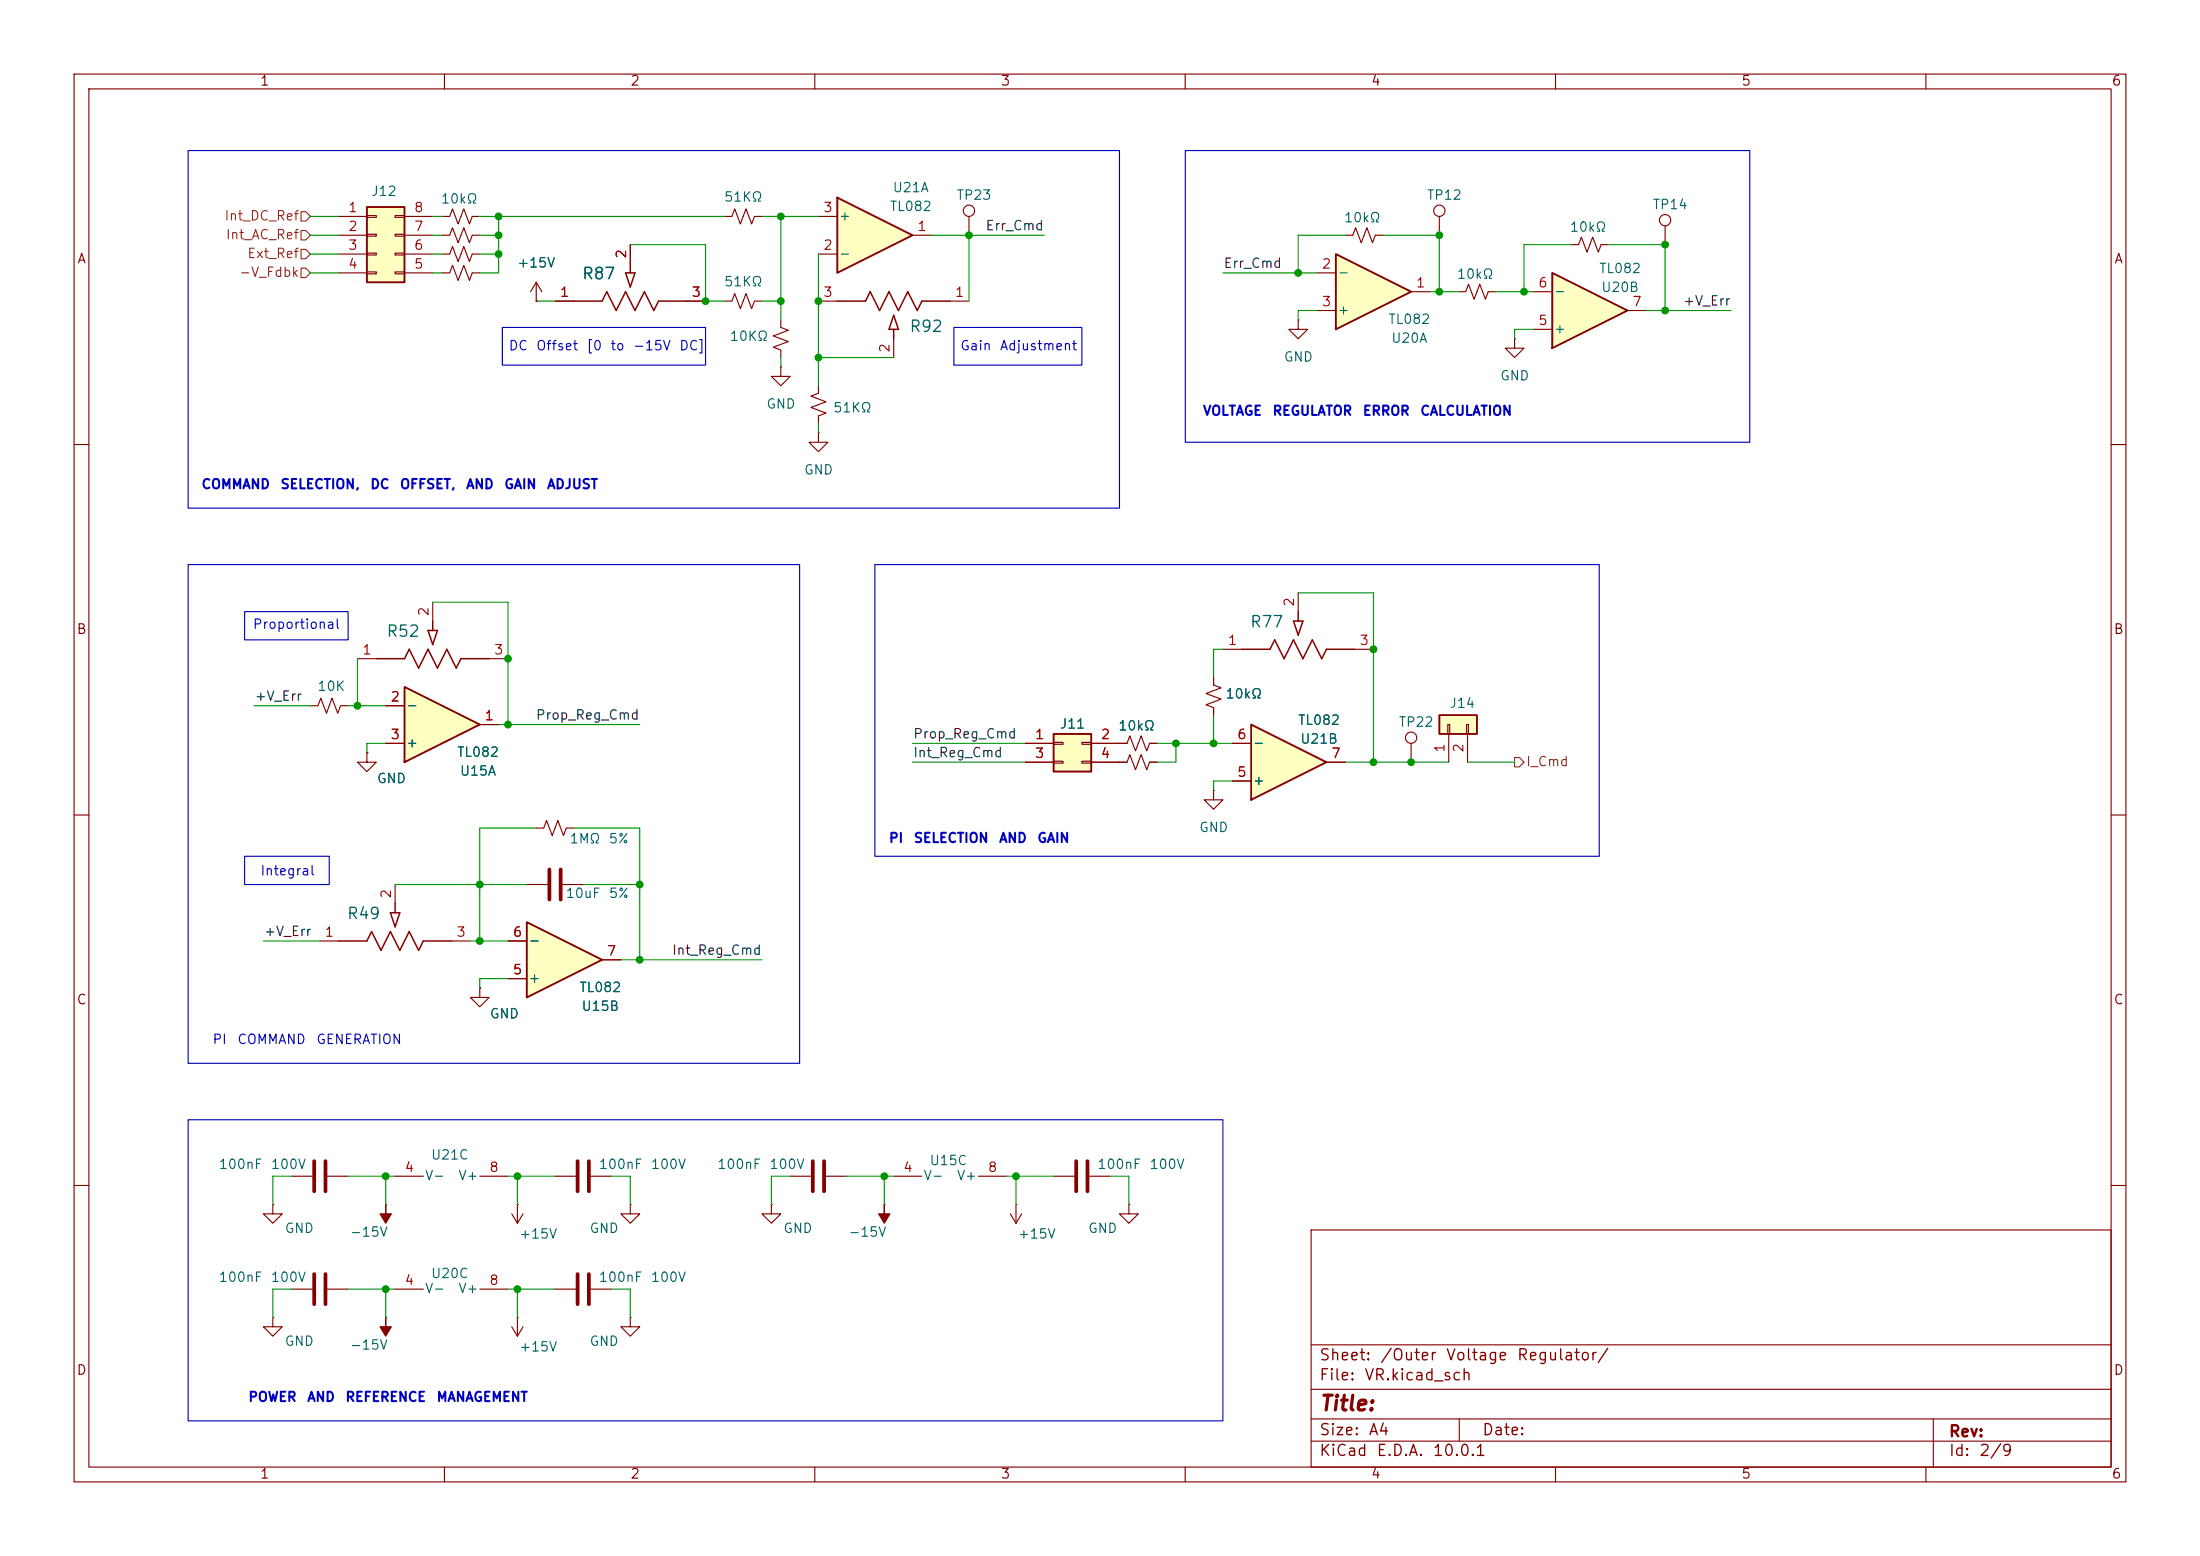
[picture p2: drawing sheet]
<svg xmlns="http://www.w3.org/2000/svg" width="297mm" height="210mm" viewBox="0 0 297 210" stroke-linecap="round" stroke-linejoin="round" font-family="sans-serif">
<g fill="none" stroke="#840000" stroke-width=".15">
<path d="M10 10h277v190h-277zM12 12h273v186h-273zM60 10v2M110 10v2M160 10v2M210 10v2M260 10v2M72.4 38.1l-.8 1.3M72.4 38.1l.8 1.3M72.4 38.1v2.5M181.6 31.8h1l.4-1.1 .8 2.1 .7-2.1 .8 2.1 .4-1h1M196.8 39.4h1.1l.3-1 .8 2 .8-2 .7 2 .4-1h1"/>
<path d="M72.4 40.6h.1M204.5 45.7v1.3h1.2l-1.2 1.3-1.3-1.3h1.3M204.5 45.7h.1M10 60h2M285 60h2M10 110h2M285 110h2M53.3 158.8h3.8M64.8 158.8h3.8M120.6 158.8h3.9M132.1 158.8h3.8M142.2 158.8h2.8"/>
<path d="M147.1 158.8h2.8M10 160h2M177 166h108v32h-108zM285 160h2M60 198v2M110 198v2M160 198v2M177 194.5h108M177 191.5h108M177 187.5h108M177 181.5h108M197 191.5v3"/>
<path d="M210 198v2M260 198v2M261 191.5v6.5"/>
</g>
<path d="M145.3 156.7v4.1M146.8 156.7v4.1" fill="none" stroke="#840000" stroke-width=".51"/>
<path d="M71.1 124.5l10.2 5-10.2 5.1z" fill="#ffffc2"/>
<path d="M71.1 124.5l10.2 5-10.2 5.1z" fill="none" stroke="#840000" stroke-width=".25"/>
<g fill="none" stroke="#840000" stroke-width=".15">
<path d="M59.7 29.2h1l.4-1 .7 2 .8-2 .8 2 .4-1h1M41.9 95.3h1l.4-1.1 .8 2.1 .7-2.1 .8 2.1 .4-1h1M48.3 88.9h2.5M58.4 81.3v2.5M66 88.9h2.6M49.5 101.6v1.3h1.3l-1.3 1.2-1.2-1.2h1.2M49.5 101.6h.1M71.1 119.4h2.8M72.4 111.8h1l.4-1.1 .7 2.1 .8-2.1 .8 2.1 .4-1h1M75.9 119.4h2.8M68.6 132.1h2.5M68.6 127h2.5"/>
<path d="M81.3 129.5h2.5M85.1 177.8v1.3h-1.3l1.3 1.2 1.3-1.2h-1.3M85.1 177.8h.1"/>
</g>
<path d="M74.2 117.3v4.1M75.7 117.3v4.1" fill="none" stroke="#840000" stroke-width=".51"/>
<path d="M50.8 88.9h3.8l.6-1.3 1.3 2.6 1.3-2.6 1.3 2.6 1.2-2.6 1.3 2.6 .6-1.3h3.8M57.8 85.1h1.3l-.7 1.9zM58.4 83.8v1.3" fill="none" stroke="#840000" stroke-width=".2"/>
<path d="M49.5 27.9h5.1v10.2h-5.1z" fill="#ffffc2"/>
<path d="M49.5 27.9h5.1v10.2h-5.1z" fill="none" stroke="#840000" stroke-width=".25"/>
<g fill="none" stroke="#840000" stroke-width=".15">
<path d="M45.7 29.2h3.8M45.7 31.8h3.8M45.7 34.3h3.8M45.7 36.8h3.8M49.5 29.1h1.3v.2h-1.3zM49.5 31.6h1.3v.3h-1.3zM49.5 34.2h1.3v.2h-1.3zM49.5 36.7h1.3v.3h-1.3zM53.3 29.1h1.3v.2h-1.3zM53.3 31.6h1.3v.3h-1.3zM53.3 34.2h1.3v.2h-1.3zM53.3 36.7h1.3v.3h-1.3z"/>
<path d="M54.6 29.2h3.8M54.6 31.8h3.8M54.6 34.3h3.8M54.6 36.8h3.8M59.7 36.8h1l.4-1 .7 2 .8-2 .8 2 .4-1h1M59.7 34.3h1l.4-1 .7 2 .8-2 .8 2 .4-1h1M59.7 31.8h1l.4-1.1 .7 2.1 .8-2.1 .8 2.1 .4-1h1"/>
</g>
<path d="M54.6 92.7l10.2 5.1-10.2 5.1z" fill="#ffffc2"/>
<path d="M54.6 92.7l10.2 5.1-10.2 5.1z" fill="none" stroke="#840000" stroke-width=".25"/>
<path d="M97.8 40.6h1l.4-1 .7 2.1 .8-2.1 .8 2.1 .4-1.1h1M105.4 43.2v1l1 .4-2 .7 2 .8-2 .8 1 .3v1.1M52.1 95.3h2.5M64.8 97.8h2.5M52.1 100.3h2.5M64.8 133.4v1.2h1.2l-1.2 1.3-1.3-1.3h1.3M64.8 133.4h.1M69.1 179.1l.7 1.2M69.8 177.8h.1M69.8 177.8v2.5M70.6 179.1l-.8 1.2" fill="none" stroke="#840000" stroke-width=".15"/>
<path d="M113 26.7l10.2 5.1-10.2 5z" fill="#ffffc2"/>
<path d="M113 26.7l10.2 5.1-10.2 5z" fill="none" stroke="#840000" stroke-width=".25"/>
<g fill="none" stroke="#840000" stroke-width=".15">
<path d="M85.1 33v2.6M110.5 34.3h2.5M110.5 29.2h2.5M123.2 31.8h2.5M194.3 29.2v2.6M74.9 40.6h2.6M92.7 40.6h2.5M110.5 40.6h2.5M120.6 45.7v2.6M128.3 40.6h2.5M175.3 43.2v1.3h1.2l-1.2 1.2-1.3-1.2h1.3M175.3 43.2h.1"/>
<path d="M53.3 119.4v2.5M43.2 127h2.5M61 127h2.5M39.4 158.8h2.8M44.2 158.8h2.8M106.7 158.8h2.8M111.5 158.8h2.8M39.4 174h2.8M44.2 174h2.8M136.4 163.8l.8 1.3M137.2 162.6h.1M137.2 162.6v2.5"/>
<path d="M137.9 163.8l-.7 1.3M152.4 162.6v1.2h-1.3l1.3 1.3 1.3-1.3h-1.3M152.4 162.6h.1"/>
<circle cx="194.3" cy="28.4" r=".76"/>
</g>
<path d="M84.5 36.8h1.2l-.6 1.9zM85.1 35.6v1.2M77.5 40.6h3.8l.6-1.2 1.3 2.5 1.3-2.5 1.2 2.5 1.3-2.5 1.3 2.5 .6-1.3h3.8M113 40.6h3.8l.7-1.2 1.2 2.5 1.3-2.5 1.3 2.5 1.3-2.5 1.2 2.5 .7-1.3h3.8M120.6 42.5l.7 2h-1.3zM120.6 44.5v1.2M45.7 127h3.8l.7-1.3 1.2 2.6 1.3-2.6 1.3 2.6 1.2-2.6 1.3 2.6 .6-1.3h3.9M52.7 123.2h1.3l-.7 1.9zM53.3 121.9v1.3" fill="none" stroke="#840000" stroke-width=".2"/>
<path d="M42.4 156.7v4.1M43.9 156.7v4.1M109.7 156.7v4.1M111.3 156.7v4.1M42.4 172v4M43.9 172v4" fill="none" stroke="#840000" stroke-width=".51"/>
<path d="M180.3 34.3l10.2 5.1-10.2 5.1z" fill="#ffffc2"/>
<path d="M180.3 34.3l10.2 5.1-10.2 5.1z" fill="none" stroke="#840000" stroke-width=".25"/>
<path d="M177.8 36.8h2.5M190.5 39.4h2.5M105.4 49.5v1.3h1.3l-1.3 1.3-1.3-1.3h1.3M105.4 49.5h.1M110.5 52.1v1l-1 .4 2 .7-2 .8 2 .8-1 .3v1.1M110.5 58.4v1.3h1.3l-1.3 1.3-1.3-1.3h1.3M110.5 58.4h.1M177.8 41.9h2.5M36.8 177.8v1.3h1.3l-1.3 1.2-1.2-1.2h1.2M36.8 177.8h.1" fill="none" stroke="#840000" stroke-width=".15"/>
<path d="M209.5 36.8l10.2 5.1-10.2 5.1z" fill="#ffffc2"/>
<path d="M209.5 36.8l10.2 5.1-10.2 5.1z" fill="none" stroke="#840000" stroke-width=".25"/>
<g fill="none" stroke="#840000" stroke-width=".15">
<path d="M97.8 29.2h1l.4-1 .7 2 .8-2 .8 2 .4-1h1M207 39.4h2.5M212.1 33h1l.4-1 .7 2 .8-2 .8 2 .4-1h1M224.8 30.5v2.5M207 44.5h2.5M219.7 41.9h2.5M74.9 158.8h2.8M79.8 158.8h2.7M36.8 162.6v1.2h1.3l-1.3 1.3-1.2-1.3h1.2M36.8 162.6h.1M52.1 177.8h.1M52.1 162.6h.1"/>
<path d="M53.3 174h3.8M64.8 174h3.8M69.1 163.8l.7 1.3M69.8 162.6h.1M69.8 162.6v2.5M70.6 163.8l-.8 1.3M74.9 174h2.8M79.8 174h2.7M85.1 162.6v1.2h-1.3l1.3 1.3 1.3-1.3h-1.3M85.1 162.6h.1M104.1 162.6v1.2h1.3l-1.3 1.3-1.2-1.3h1.2M104.1 162.6h.1"/>
<path d="M119.4 162.6h.1"/>
<circle cx="224.8" cy="29.7" r=".76"/>
</g>
<g fill="#840000" stroke="#840000" stroke-width=".15">
<path d="M119.4 162.6v1.2h.7l-.7 1.3-.8-1.3h.8z"/>
<path d="M52.1 177.8v1.3h.7l-.7 1.2-.8-1.2h.8z"/>
<path d="M52.1 162.6v1.2h.7l-.7 1.3-.8-1.3h.8z"/>
</g>
<path d="M78 156.7v4.1M79.5 156.7v4.1M78 172v4M79.5 172v4" fill="none" stroke="#840000" stroke-width=".51"/>
<path d="M168.9 97.8l10.2 5.1-10.2 5.1z" fill="#ffffc2"/>
<path d="M168.9 97.8l10.2 5.1-10.2 5.1z" fill="none" stroke="#840000" stroke-width=".25"/>
<path d="M166.4 105.4h2.5M166.4 100.3h2.5M179.1 102.9h2.5" fill="none" stroke="#840000" stroke-width=".15"/>
<path d="M194.3 96.5h5.1v2.6h-5.1z" fill="#ffffc2"/>
<path d="M194.3 96.5h5.1v2.6h-5.1z" fill="none" stroke="#840000" stroke-width=".25"/>
<g fill="none" stroke="#840000" stroke-width=".15">
<path d="M163.8 91.4v1.1l1 .3-2 .8 2 .8-2 .7 1 .4v1M165.1 87.6h2.5M175.3 80v2.6M182.9 87.6h2.5M195.5 97.8h.2v1.3h-.2zM195.6 99.1v3.8M198 97.8h.2v1.3h-.2zM198.1 99.1v3.8M190.5 100.3v2.6"/>
<circle cx="190.5" cy="99.6" r=".76"/>
</g>
<path d="M167.6 87.6h3.8l.7-1.2 1.3 2.5 1.2-2.5 1.3 2.5 1.3-2.5 1.2 2.5 .7-1.3h3.8M174.6 83.8h1.3l-.6 1.9zM175.3 82.6v1.2" fill="none" stroke="#840000" stroke-width=".2"/>
<path d="M142.2 99.1h5.1v5h-5.1z" fill="#ffffc2"/>
<path d="M142.2 99.1h5.1v5h-5.1z" fill="none" stroke="#840000" stroke-width=".25"/>
<g fill="none" stroke="#840000" stroke-width=".15">
<path d="M85.1 33v2.6M130.8 29.2v2.6M72.4 40.6h.1M74.9 40.6h2.6M92.7 40.6h2.5M52.1 95.3h2.5M64.8 97.8h2.5M163.8 91.4v1.1M163.8 95.5v1M49.5 101.6h.1M52.1 100.3h2.5M138.4 100.3h3.8"/>
<path d="M138.4 102.9h3.8M142.2 100.2h1.3v.3h-1.3zM142.2 102.7h1.3v.3h-1.3zM146 100.2h1.3v.3h-1.3zM146 102.7h1.3v.3h-1.3zM147.3 102.9h4.8l.4-1 .8 2 .8-2 .7 2 .4-1h1M147.3 100.3h4.8l.4-1 .8 2 .8-2 .7 2 .4-1h1M163.8 106.7v1.3h1.3l-1.3 1.2-1.2-1.2h1.2M163.8 106.7h.1M166.4 100.3h2.5M166.4 105.4h2.5M179.1 102.9h2.5"/>
<path d="M64.8 133.4h.1M68.6 132.1h2.5M68.6 127h2.5M81.3 129.5h2.5"/>
<circle cx="130.8" cy="28.4" r=".76"/>
</g>
<path d="M40.6 36.2h.7l.6 .6-.6 .7h-.7zM40.6 33.7h.7l.6 .6-.6 .6h-.7zM40.6 28.6h.7l.6 .6-.6 .6h-.7zM40.6 31.1h.7l.6 .7-.6 .6h-.7zM204.5 102.2h.6l.6 .7-.6 .6h-.6z" fill="none" stroke="#725600" stroke-width=".15"/>
<g fill="none" stroke="#009600" stroke-width=".15">
<path d="M41.9 36.8h3.8M41.9 31.8h3.8M41.9 34.3h3.8M41.9 29.2h3.8M58.4 36.8h1.3M58.4 31.8h1.3M58.4 34.3h1.3M58.4 29.2h1.3M64.8 31.8h2.5M64.8 34.3h2.5M64.8 29.2h33M67.3 29.2v7.6h-2.5"/>
<path d="M85.1 33h10.1v7.6h2.6M102.9 29.2h7.6M105.4 29.2v14M110.5 34.3v17.8M125.7 31.8h15.3M130.8 31.8v8.8M165.1 36.8h12.7M181.6 31.8h-6.3v5M186.7 31.8h7.6v7.6M193 39.4h3.8M201.9 39.4h5.1M212.1 33h-6.4v6.4"/>
<path d="M217.2 33h7.6v8.9M72.4 40.6h2.5M102.9 40.6h2.5M105.4 48.3v1.2M110.5 57.2v1.2M110.5 48.3h10.1M177.8 41.9h-2.5v1.3M207 44.5h-2.5v1.2M222.2 41.9h11.5M34.3 95.3h7.6M47 95.3h5.1M48.3 88.9v6.4"/>
<path d="M58.4 81.3h10.2v16.5M67.3 97.8h19.1M163.8 96.5v3.8M165.1 87.6h-1.3v3.8M175.3 80h10.1v22.9M52.1 100.3h-2.6v1.3M53.3 119.4h17.8M72.4 111.8h-7.6v15.2M77.5 111.8h8.9v17.7M78.7 119.4h7.7M123.2 100.3h15.2M123.2 102.9h15.2"/>
<path d="M156.2 100.3h10.2M158.7 100.3v2.6h-2.5M166.4 105.4h-2.6v1.3M181.6 102.9h14M198.1 102.9h6.4M35.6 127h7.6M63.5 127h5.1M68.6 132.1h-3.8v1.3M83.8 129.5h19.1M39.4 158.8h-2.6v3.8M47 158.8h6.3M52.1 158.8v3.8"/>
<path d="M68.6 158.8h6.3M69.8 158.8v3.8M82.5 158.8h2.6v3.8M106.7 158.8h-2.6v3.8M114.3 158.8h6.3M119.4 158.8v3.8M135.9 158.8h6.3M137.2 158.8v3.8M149.9 158.8h2.5v3.8M39.4 174h-2.6v3.8M47 174h6.3M52.1 174v3.8"/>
<path d="M68.6 174h6.3M69.8 174v3.8M82.5 174h2.6v3.8"/>
</g>
<path d="M25.4 20.3h125.7v48.3h-125.7zM160 20.3h76.2v39.4h-76.2zM67.8 44.2h27.4v5.1h-27.4zM128.8 44.2h17.2v5.1h-17.2zM25.4 76.2h82.5v67.3h-82.5zM118.1 76.2h97.8v39.4h-97.8zM33 82.6h14v3.8h-14zM33 115.6h11.4v3.8h-11.4zM25.4 151.1h139.7v40.7h-139.7z" fill="none" stroke="#0000c2" stroke-width=".15"/>
<g fill="#009600" stroke="#009600" stroke-width=".14">
<circle cx="67.3" cy="31.8" r=".46"/>
<circle cx="67.3" cy="34.3" r=".46"/>
<circle cx="194.3" cy="39.4" r=".46"/>
<circle cx="224.8" cy="33" r=".46"/>
<circle cx="224.8" cy="41.9" r=".46"/>
<circle cx="205.7" cy="39.4" r=".46"/>
<circle cx="194.3" cy="31.8" r=".46"/>
<circle cx="175.3" cy="36.8" r=".46"/>
<circle cx="86.4" cy="129.5" r=".46"/>
<circle cx="86.4" cy="119.4" r=".46"/>
<circle cx="64.8" cy="119.4" r=".46"/>
<circle cx="64.8" cy="127" r=".46"/>
<circle cx="119.4" cy="158.8" r=".46"/>
<circle cx="48.3" cy="95.3" r=".46"/>
<circle cx="68.6" cy="88.9" r=".46"/>
<circle cx="68.6" cy="97.8" r=".46"/>
<circle cx="137.2" cy="158.8" r=".46"/>
<circle cx="69.8" cy="174" r=".46"/>
<circle cx="52.1" cy="174" r=".46"/>
<circle cx="52.1" cy="158.8" r=".46"/>
<circle cx="69.8" cy="158.8" r=".46"/>
<circle cx="190.5" cy="102.9" r=".46"/>
<circle cx="185.4" cy="102.9" r=".46"/>
<circle cx="158.7" cy="100.3" r=".46"/>
<circle cx="185.4" cy="87.6" r=".46"/>
<circle cx="163.8" cy="100.3" r=".46"/>
<circle cx="67.3" cy="29.2" r=".46"/>
<circle cx="95.2" cy="40.6" r=".46"/>
<circle cx="105.4" cy="29.2" r=".46"/>
<circle cx="130.8" cy="31.8" r=".46"/>
<circle cx="110.5" cy="48.3" r=".46"/>
<circle cx="110.5" cy="40.6" r=".46"/>
<circle cx="105.4" cy="40.6" r=".46"/>
</g>
<text font-size="2" fill="#840000" x="178" y="190.9">Title:</text>
<g font-size="1.5" fill="#006464">
<text x="78.5" y="38.1">R87</text>
<text x="122.7" y="45.2">R92</text>
<text x="52.1" y="86.3">R52</text>
<text x="168.7" y="85.1">R77</text>
<text x="46.7" y="124.4">R49</text>
</g>
<g font-size="1.5" fill="#840000">
<text x="178" y="184">Sheet:</text>
<text x="186.2" y="184">/Outer</text>
<text x="195.1" y="184">Voltage</text>
<text x="204.7" y="184">Regulator/</text>
<text x="178" y="186.7">File:</text>
<text x="184.1" y="186.7">VR.kicad_sch</text>
<text x="178" y="196.9">KiCad</text>
<text x="178" y="194.1">Size:</text>
<text x="184.7" y="194.1">A4</text>
<text x="185.7" y="196.9">E.D.A.</text>
<text x="193.3" y="196.9">10.0.1</text>
<text x="200" y="194.1">Date:</text>
<text x="263" y="194.3">Rev:</text>
<text x="263" y="196.9">Id:</text>
<text x="267.1" y="196.9">2/9</text>
</g>
<g font-size="1.3" fill="#840000">
<text x="35" y="11.9">1</text>
<text x="85" y="11.9">2</text>
<text x="135" y="11.9">3</text>
<text x="185" y="11.9">4</text>
<text x="235" y="11.9">5</text>
<text x="285" y="11.9">6</text>
<text x="10.3" y="35.9">A</text>
<text x="285.3" y="35.9">A</text>
<text x="10.3" y="85.9">B</text>
<text x="285.3" y="85.9">B</text>
<text x="10.3" y="135.9">C</text>
<text x="285.3" y="135.9">C</text>
<text x="10.3" y="185.9">D</text>
<text x="285.3" y="185.9">D</text>
<text x="35" y="199.9">1</text>
<text x="85" y="199.9">2</text>
<text x="135" y="199.9">3</text>
<text x="185" y="199.9">4</text>
<text x="235" y="199.9">5</text>
<text x="285" y="199.9">6</text>
</g>
<g font-size="1.3" fill="#a90000">
<text x="46.9" y="29">1</text>
<text x="55.8" y="29">8</text>
<text x="111.1" y="29">3</text>
<text x="46.9" y="31.5">2</text>
<text x="46.9" y="34">3</text>
<text x="55.8" y="34">6</text>
<text x="55.8" y="31.5">7</text>
<text x="84.8" y="35" transform="rotate(-90 84.8 35)">2</text>
<text x="111.1" y="34">2</text>
<text x="123.8" y="31.5">1</text>
<text x="46.9" y="36.6">4</text>
<text x="55.8" y="36.6">5</text>
<text x="75.5" y="40.4">1</text>
<text x="93.3" y="40.4">3</text>
<text x="111.1" y="40.4">3</text>
<text x="128.8" y="40.4">1</text>
<text x="178.4" y="36.6">2</text>
<text x="178.4" y="41.7">3</text>
<text x="191.1" y="39.1">1</text>
<text x="207.6" y="39.1">6</text>
<text x="220.3" y="41.7">7</text>
<text x="120.4" y="47.7" transform="rotate(-90 120.4 47.7)">2</text>
<text x="207.6" y="44.2">5</text>
<text x="58.2" y="83.3" transform="rotate(-90 58.2 83.3)">2</text>
<text x="175" y="82" transform="rotate(-90 175 82)">2</text>
<text x="48.8" y="88.6">1</text>
<text x="66.6" y="88.6">3</text>
<text x="165.7" y="87.4">1</text>
<text x="183.4" y="87.4">3</text>
<text x="52.6" y="95">2</text>
<text x="52.6" y="100.1">3</text>
<text x="65.3" y="97.5">1</text>
<text x="139.6" y="100.1">1</text>
<text x="148.5" y="100.1">2</text>
<text x="166.9" y="100.1">6</text>
<text x="195.3" y="101.7" transform="rotate(-90 195.3 101.7)">1</text>
<text x="197.9" y="101.7" transform="rotate(-90 197.9 101.7)">2</text>
<text x="139.6" y="102.6">3</text>
<text x="148.5" y="102.6">4</text>
<text x="166.9" y="105.2">5</text>
<text x="179.6" y="102.6">7</text>
<text x="53.1" y="121.4" transform="rotate(-90 53.1 121.4)">2</text>
<text x="43.7" y="126.7">1</text>
<text x="61.5" y="126.7">3</text>
<text x="69.1" y="131.8">5</text>
<text x="69.1" y="126.7">6</text>
<text x="81.8" y="129.3">7</text>
<text x="54.5" y="158.5">4</text>
<text x="66" y="158.5">8</text>
<text x="121.8" y="158.5">4</text>
<text x="133.3" y="158.5">8</text>
<text x="54.5" y="173.7">4</text>
<text x="66" y="173.7">8</text>
</g>
<g font-size="1.3" fill="#006464">
<text x="50" y="26.8">J12</text>
<text x="59.4" y="27.8">10kΩ</text>
<text x="97.7" y="27.5">51KΩ</text>
<text x="120" y="28.8">TL082</text>
<text x="120.4" y="26.3">U21A</text>
<text x="129" y="27.3">TP23</text>
<text x="192.5" y="27.3">TP12</text>
<text x="223" y="28.5">TP14</text>
<text x="113.2" y="35.2">-</text>
<text x="113.2" y="30.1">+</text>
<text x="181.3" y="30.3">10kΩ</text>
<text x="211.8" y="31.6">10kΩ</text>
<text x="69.7" y="36.4">+15V</text>
<text x="97.7" y="39">51KΩ</text>
<text x="180.5" y="37.7">-</text>
<text x="196.6" y="37.9">10kΩ</text>
<text x="209.7" y="40.2">-</text>
<text x="215.8" y="37.2">TL082</text>
<text x="216.1" y="39.7">U20B</text>
<text x="98.4" y="46.3">10KΩ</text>
<text x="180.5" y="42.8">+</text>
<text x="187.3" y="44">TL082</text>
<text x="187.7" y="46.6">U20A</text>
<text x="209.7" y="45.3">+</text>
<text x="173.2" y="49.1">GND</text>
<text x="202.4" y="51.7">GND</text>
<text x="103.4" y="55.5">GND</text>
<text x="112.4" y="56">51KΩ</text>
<text x="108.5" y="64.4">GND</text>
<text x="42.8" y="93.6">10K</text>
<text x="165.3" y="94.6">10kΩ</text>
<text x="195.6" y="95.9">J14</text>
<text x="54.7" y="96.1">-</text>
<text x="54.7" y="101.2">+</text>
<text x="143" y="98.7">J11</text>
<text x="150.9" y="98.9">10kΩ</text>
<text x="169" y="101.2">-</text>
<text x="175.1" y="98.1">TL082</text>
<text x="175.4" y="100.7">U21B</text>
<text x="188.7" y="98.4">TP22</text>
<text x="50.8" y="106">GND</text>
<text x="61.6" y="102.5">TL082</text>
<text x="62" y="105">U15A</text>
<text x="169" y="106.3">+</text>
<text x="161.8" y="112.6">GND</text>
<text x="76.8" y="114.1">1MΩ</text>
<text x="82.1" y="114.1">5%</text>
<text x="76.3" y="121.5">10uF</text>
<text x="82.1" y="121.5">5%</text>
<text x="71.2" y="127.9">-</text>
<text x="66" y="137.8">GND</text>
<text x="71.2" y="132.9">+</text>
<text x="78.1" y="134.2">TL082</text>
<text x="78.4" y="136.8">U15B</text>
<text x="29.4" y="158.1">100nF</text>
<text x="36.5" y="158.1">100V</text>
<text x="57.3" y="159.6">V-</text>
<text x="58.1" y="156.8">U21C</text>
<text x="61.8" y="159.6">V+</text>
<text x="80.7" y="158.1">100nF</text>
<text x="87.8" y="158.1">100V</text>
<text x="96.7" y="158.1">100nF</text>
<text x="103.8" y="158.1">100V</text>
<text x="124.6" y="159.6">V-</text>
<text x="125.4" y="157.6">U15C</text>
<text x="129.1" y="159.6">V+</text>
<text x="148" y="158.1">100nF</text>
<text x="155.1" y="158.1">100V</text>
<text x="38.3" y="166.7">GND</text>
<text x="47.1" y="167.2">-15V</text>
<text x="70" y="167.5">+15V</text>
<text x="79.5" y="166.7">GND</text>
<text x="105.7" y="166.7">GND</text>
<text x="114.5" y="167.2">-15V</text>
<text x="137.3" y="167.5">+15V</text>
<text x="146.8" y="166.7">GND</text>
<text x="29.4" y="173.3">100nF</text>
<text x="36.5" y="173.3">100V</text>
<text x="58.1" y="172.8">U20C</text>
<text x="80.7" y="173.3">100nF</text>
<text x="87.8" y="173.3">100V</text>
<text x="57.3" y="174.9">V-</text>
<text x="61.8" y="174.9">V+</text>
<text x="38.3" y="182">GND</text>
<text x="47.1" y="182.5">-15V</text>
<text x="70" y="182.7">+15V</text>
<text x="79.5" y="182">GND</text>
</g>
<g font-size="1.3" fill="#725600">
<text x="30.2" y="30.1">Int_DC_Ref</text>
<text x="30.4" y="32.6">Int_AC_Ref</text>
<text x="33.3" y="35.2">Ext_Ref</text>
<text x="32.2" y="37.7">-V_Fdbk</text>
<text x="205.9" y="103.7">I_Cmd</text>
</g>
<g font-size="1.3" fill="#0f0f0f">
<text x="133" y="31.4">Err_Cmd</text>
<text x="165.1" y="36.5">Err_Cmd</text>
<text x="227.1" y="41.6">+V_Err</text>
<text x="34.3" y="94.9">+V_Err</text>
<text x="72.2" y="97.4">Prop_Reg_Cmd</text>
<text x="123.2" y="100">Prop_Reg_Cmd</text>
<text x="123.2" y="102.5">Int_Reg_Cmd</text>
<text x="35.6" y="126.7">+V_Err</text>
<text x="90.6" y="129.2">Int_Reg_Cmd</text>
</g>
<g font-size="1.3" fill="#0000c2">
<text x="68.6" y="47.6">DC</text>
<text x="72.3" y="47.6">Offset</text>
<text x="79.1" y="47.6">[0</text>
<text x="82.3" y="47.6">to</text>
<text x="85.4" y="47.6">-15V</text>
<text x="91.6" y="47.6">DC]</text>
<text x="129.5" y="47.6">Gain</text>
<text x="134.9" y="47.6">Adjustment</text>
<text x="162.3" y="56.4">VOLTAGE</text>
<text x="171.7" y="56.4">REGULATOR</text>
<text x="183.9" y="56.4">ERROR</text>
<text x="191.6" y="56.4">CALCULATION</text>
<text x="27.1" y="66.3">COMMAND</text>
<text x="37.8" y="66.3">SELECTION,</text>
<text x="49.9" y="66.3">DC</text>
<text x="53.9" y="66.3">OFFSET,</text>
<text x="62.8" y="66.3">AND</text>
<text x="68" y="66.3">GAIN</text>
<text x="73.8" y="66.3">ADJUST</text>
<text x="34" y="85.2">Proportional</text>
<text x="35.1" y="118.5">Integral</text>
<text x="119.9" y="114.1">PI</text>
<text x="123.3" y="114.1">SELECTION</text>
<text x="134.8" y="114.1">AND</text>
<text x="139.9" y="114.1">GAIN</text>
<text x="28.6" y="141.2">PI</text>
<text x="31.9" y="141.2">COMMAND</text>
<text x="42.6" y="141.2">GENERATION</text>
<text x="33.4" y="189.5">POWER</text>
<text x="41.4" y="189.5">AND</text>
<text x="46.5" y="189.5">REFERENCE</text>
<text x="58.8" y="189.5">MANAGEMENT</text>
</g>
</svg>
